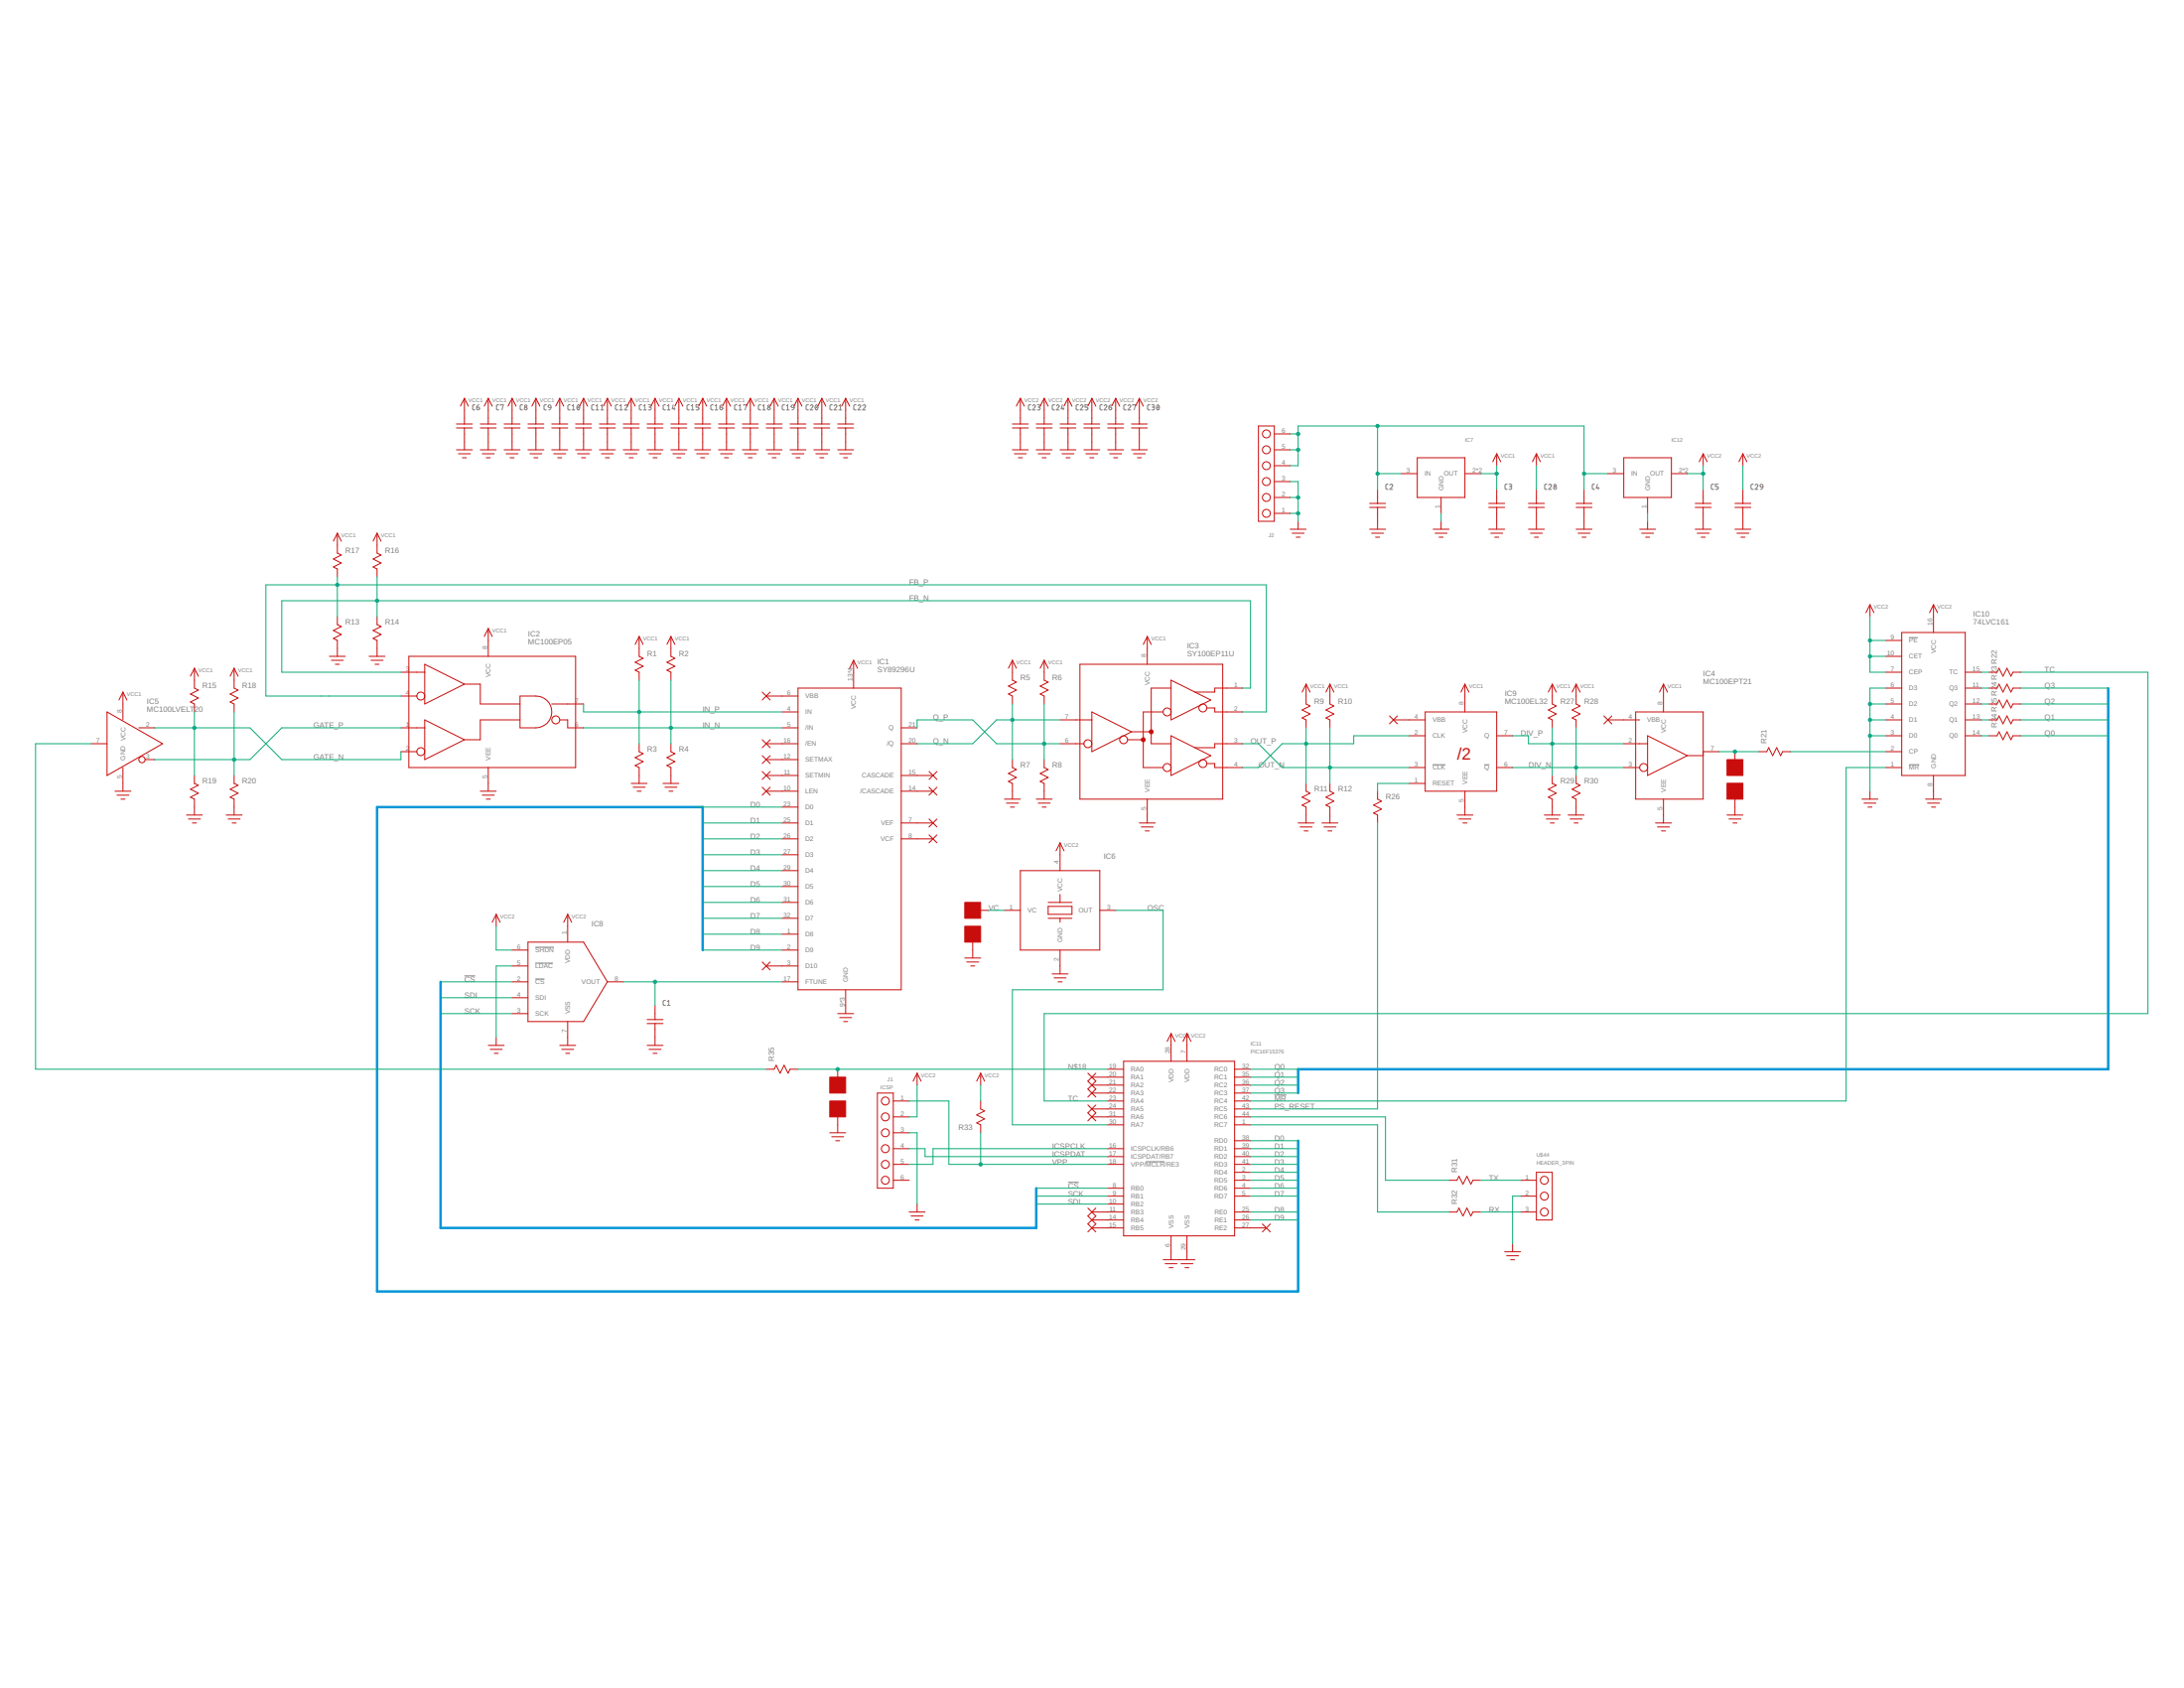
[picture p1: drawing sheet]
<svg xmlns="http://www.w3.org/2000/svg" width="279mm" height="216mm" viewBox="0 0 279 216" stroke-linecap="round" stroke-linejoin="round" font-family="sans-serif">
<g fill="none" stroke="#808080" stroke-width=".13">
<path d="M60.7 51.8l-.2 .1v.5h.2M61 52.1h.3a.19 .19 0 0 1 0 .3 .19 .19 0 0 1-.3-.1zM61.3 51.8l-.2 .1-.1 .2M63.8 51.8l-.3 .1v.5h.3M64 51.9v-.1h.4l-.2 .6M66.8 51.8h-.2l-.1 .1 .1 .5h.2M69.9 51.8h-.2l-.1 .1v.5h.3M70.2 51.8h.2l.1 .3h-.4zM70.5 52.1l-.1 .2-.2 .1M72.9 51.8h-.2l-.1 .1 .1 .5h.2M73.2 52.4h.3M73.2 51.9l.2-.1v.6"/>
<path d="M73.9 51.8a.3 .3 0 0 1 .3 .3 .3 .3 0 0 1-.3 .3l-.1-.2zM74.1 51.9l-.3 .4M76 51.8h-.2l-.1 .1v.5h.3M76.2 52.4h.4M76.2 51.9l.2-.1v.6M76.9 52.4h.3M76.9 51.9l.1-.1v.6M79 51.8h-.2l-.1 .1 .1 .5h.2M79.3 52.4h.3M79.3 51.9l.2-.1v.6M79.9 51.9a.18 .18 0 0 1 .3-.1 .18 .18 0 0 1 0 .3l-.3 .3h.4M82.1 51.8h-.2l-.1 .1v.5h.3"/>
<path d="M82.3 52.4h.4M82.3 51.9l.2-.1v.6M83 51.8l.3 .1-.1 .1-.2 .1M83.1 52.1l.2 .1v.1l-.3 .1M85.1 51.8h-.2l-.1 .1 .1 .5h.2M85.4 51.9l.2-.1v.6M85.4 52.4h.3M86.1 51.8l-.1 .5h.4M86.3 52.1v.3M88.2 51.8h-.2l-.1 .1v.5h.3M88.4 52.4h.4M88.4 51.9l.2-.1v.6"/>
<path d="M89.4 51.8h-.4v.3h.3l.1 .1-.1 .2h-.3M91.2 51.8h-.2l-.1 .1 .1 .5h.2M91.5 52.4h.3M91.5 51.9l.2-.1v.6M92.1 52.1h.2a.18 .18 0 0 1 .1 .3 .18 .18 0 0 1-.3-.1zM92.4 51.8l-.3 .1v.2M94.3 51.8h-.2l-.1 .1v.5h.3M94.5 52.4h.4M94.5 51.9l.2-.1v.6M95.1 51.9v-.1h.4l-.2 .6M97.3 51.8h-.2l-.1 .1v.5h.3M97.6 52.4h.3"/>
<path d="M97.6 51.9l.1-.1v.6M100.4 51.8h-.2l-.1 .1v.5h.3M100.6 52.4h.4M100.6 51.9l.2-.1v.6M101.3 51.8h.2l.1 .3h-.4zM101.6 52.1l-.1 .2-.2 .1M103.4 51.8h-.2l-.1 .1v.5h.3M103.7 51.9a.18 .18 0 0 1 .2-.1 .18 .18 0 0 1 0 .3l-.2 .3h.3M104.4 51.8a.3 .3 0 0 1 .2 .3 .3 .3 0 0 1-.2 .3l-.1-.3zM104.6 51.9l-.3 .4M106.5 51.8h-.2l-.1 .1v.5h.3M106.7 51.9a.18 .18 0 0 1 .3-.1 .18 .18 0 0 1 0 .3l-.3 .3h.4"/>
<path d="M107.3 52.4h.4M107.3 51.9l.2-.1v.6M109.5 51.8h-.2l-.1 .1v.5h.3M109.7 51.9a.18 .18 0 0 1 .3-.1 .18 .18 0 0 1 0 .3l-.3 .3h.4M110.4 51.9l.1-.1h.2v.2l-.3 .4h.3M131.9 51.8h-.3v.1v.5h.3M132.1 51.9a.18 .18 0 0 1 .3-.1 .18 .18 0 0 1 0 .3l-.3 .3h.4M132.7 51.8l.4 .1-.1 .1-.2 .1M132.9 52.1l.2 .1v.1l-.4 .1M134.9 51.8h-.2l-.1 .1v.5h.3M135.1 51.9a.18 .18 0 0 1 .3-.1 .18 .18 0 0 1 0 .3l-.3 .3h.4M135.9 51.8l-.1 .5h.3"/>
<path d="M136 52.1v.3M138 51.8h-.3v.1v.5h.3M138.2 51.9a.18 .18 0 0 1 .3-.1 .18 .18 0 0 1 0 .3l-.3 .3h.4M139.2 51.8h-.4v.3h.3l.1 .1-.1 .2h-.3M141 51.8h-.2l-.1 .1v.5h.3M141.2 51.9a.18 .18 0 0 1 .3-.1 .18 .18 0 0 1 0 .3l-.3 .3h.4M141.9 52.1h.3a.19 .19 0 0 1-.1 .3 .19 .19 0 0 1-.2-.1zM142.2 51.8h-.2l-.1 .3M144.1 51.8h-.3v.1v.5h.3M144.3 51.9a.18 .18 0 0 1 .2-.1 .18 .18 0 0 1 .1 .3l-.3 .3h.4M144.9 51.9v-.1h.4l-.2 .6M147.1 51.8h-.2l-.1 .1v.5h.3"/>
<path d="M147.3 51.8l.4 .1-.1 .1-.2 .1M147.5 52.1l.2 .1v.1l-.4 .1M148.1 51.8a.3 .3 0 0 1 .2 .3 .3 .3 0 0 1-.2 .3l-.1-.3zM148.3 51.9l-.3 .4M177.6 61.9l-.2 .1-.1 .1v.4l.3 .1M177.8 62.1a.19 .19 0 0 1 .3-.2 .19 .19 0 0 1 0 .3l-.3 .4h.4M192.8 61.9l-.2 .1-.1 .1 .1 .4 .2 .1M193 61.9l.4 .1v.2h-.3M193.2 62.2l.2 .1v.2l-.4 .1M197.9 61.9l-.3 .1v.5l.3 .1M198.1 62.1a.18 .18 0 0 1 .3-.2 .18 .18 0 0 1 0 .3l-.3 .4h.4M204 61.9l-.3 .1v.5l.3 .1"/>
<path d="M204.4 61.9l-.2 .5h.4M204.5 62.3v.3M219.2 61.9l-.2 .1-.1 .1v.4l.3 .1M219.8 61.9h-.3v.3l.3 .1v.1v.2h-.3M224.3 61.9l-.2 .1-.1 .1v.4l.3 .1M224.5 62.1a.18 .18 0 0 1 .3-.2 .18 .18 0 0 1 .1 .3l-.4 .4h.4M225.2 62.1v.2h.3M225.2 62.1l.1-.1h.1l.1 .3M225.2 62.1h.1M225.5 62.3l-.1 .2-.2 .1M183.3 97.8h1.6M189.9 97.8h.6"/>
<path d="M244.2 97.8h1.3M244.2 81.6h1.1M59.4 124.8h1.4M68.5 121.2h2.4M68.5 123.2h2.2M68.5 125.2h1.2M85.1 128h-.2l-.1 .1 .1 .4 .2 .1M85.4 128.6h.3M85.4 128.1l.2-.1v.6M136.6 151.2h1.4M146.6 148.6h2.4M163 140.1h1.6"/>
<circle cx="67.3" cy="52.2" r=".18"/>
<circle cx="67.3" cy="51.9" r=".15"/>
<circle cx="98.4" cy="52.2" r=".18"/>
<circle cx="98.4" cy="51.9" r=".14"/>
<circle cx="198.9" cy="62.1" r=".15"/>
<circle cx="198.9" cy="62.4" r=".18"/>
</g>
<g fill="none" stroke="#c90d0c" stroke-width=".13">
<path d="M58.4 54.2h2M58.4 54.7h2M58.4 57.5h2M58.7 58h1.5M59.2 58.5h.5M59.4 50.9v3.3M59.4 54.7v2.8M59.4 50.9l-.5 1M59.4 50.9l.5 1M61.4 54.2h2.1M61.4 54.7h2.1M61.4 57.5h2.1"/>
<path d="M61.7 58h1.5M62.2 58.5h.5M62.5 50.9v3.3M62.5 54.7v2.8M62.5 50.9l-.5 1M62.5 50.9l.5 1M64.5 54.2h2M64.5 54.7h2M64.5 57.5h2M64.7 58h1.6M65.3 58.5h.5M65.5 50.9v3.3"/>
<path d="M65.5 54.7v2.8M65.5 50.9l-.5 1M65.5 50.9l.5 1M67.5 54.2h2.1M67.5 54.7h2.1M67.5 57.5h2.1M67.8 58h1.5M68.3 58.5h.5M68.6 50.9v3.3M68.6 54.7v2.8M68.6 50.9l-.5 1M68.6 50.9l.5 1"/>
<path d="M70.6 54.2h2M70.6 54.7h2M70.6 57.5h2M70.8 58h1.6M71.4 58.5h.5M71.6 50.9v3.3M71.6 54.7v2.8M71.6 50.9l-.5 1M71.6 50.9l.5 1M73.6 54.2h2.1M73.6 54.7h2.1M73.6 57.5h2.1"/>
<path d="M73.9 58h1.5M74.4 58.5h.5M74.7 50.9v3.3M74.7 54.7v2.8M74.7 50.9l-.6 1M74.7 50.9l.5 1M76.7 54.2h2M76.7 54.7h2M76.7 57.5h2M76.9 58h1.6M77.4 58.5h.6M77.7 50.9v3.3"/>
<path d="M77.7 54.7v2.8M77.7 50.9l-.5 1M77.7 50.9l.5 1M79.7 54.2h2.1M79.7 54.7h2.1M79.7 57.5h2.1M80 58h1.5M80.5 58.5h.5M80.8 50.9v3.3M80.8 54.7v2.8M80.8 50.9l-.6 1M80.8 50.9l.5 1"/>
<path d="M82.8 54.2h2M82.8 54.7h2M82.8 57.5h2M83 58h1.6M83.5 58.5h.6M83.8 50.9v3.3M83.8 54.7v2.8M83.8 50.9l-.5 1M83.8 50.9l.5 1M85.8 54.2h2.1M85.8 54.7h2.1M85.8 57.5h2.1"/>
<path d="M86.1 58h1.5M86.6 58.5h.5M86.8 50.9v3.3M86.8 54.7v2.8M86.8 50.9l-.5 1M86.8 50.9l.6 1M88.9 54.2h2M88.9 54.7h2M88.9 57.5h2M89.1 58h1.6M89.6 58.5h.5M89.9 50.9v3.3"/>
<path d="M89.9 54.7v2.8M89.9 50.9l-.5 1M89.9 50.9l.5 1M91.9 54.2h2.1M91.9 54.7h2.1M91.9 57.5h2.1M92.2 58h1.5M92.7 58.5h.5M92.9 50.9v3.3M92.9 54.7v2.8M92.9 50.9l-.5 1M92.9 50.9l.6 1"/>
<path d="M95 54.2h2M95 54.7h2M95 57.5h2M95.2 58h1.6M95.7 58.5h.5M96 50.9v3.3M96 54.7v2.8M96 50.9l-.5 1M96 50.9l.5 1M98 54.2h2.1M98 54.7h2.1M98 57.5h2.1"/>
<path d="M98.3 58h1.5M98.8 58.5h.5M99 50.9v3.3M99 54.7v2.8M99 50.9l-.5 1M99 50.9l.5 1M101.1 54.2h2M101.1 54.7h2M101.1 57.5h2M101.3 58h1.5M101.8 58.5h.5M102.1 50.9v3.3"/>
<path d="M102.1 54.7v2.8M102.1 50.9l-.5 1M102.1 50.9l.5 1M104.1 54.2h2.1M104.1 54.7h2.1M104.1 57.5h2.1M104.4 58h1.5M104.9 58.5h.5M105.1 50.9v3.3M105.1 54.7v2.8M105.1 50.9l-.5 1M105.1 50.9l.5 1"/>
<path d="M107.2 54.2h2M107.2 54.7h2M107.2 57.5h2M107.4 58h1.5M107.9 58.5h.5M108.2 50.9v3.3M108.2 54.7v2.8M108.2 50.9l-.5 1M108.2 50.9l.5 1M129.5 54.2h2.1M129.5 54.7h2.1M129.5 57.5h2.1"/>
<path d="M129.8 58h1.5M130.3 58.5h.5M130.5 50.9v3.3M130.5 54.7v2.8M130.5 50.9l-.5 1M130.5 50.9l.5 1M132.6 54.2h2M132.6 54.7h2M132.6 57.5h2M132.8 58h1.5M133.3 58.5h.5M133.6 50.9v3.3"/>
<path d="M133.6 54.7v2.8M133.6 50.9l-.5 1M133.6 50.9l.5 1M135.6 54.2h2M135.6 54.7h2M135.6 57.5h2M135.9 58h1.5M136.4 58.5h.5M136.6 50.9v3.3M136.6 54.7v2.8M136.6 50.9l-.5 1M136.6 50.9l.5 1"/>
<path d="M138.7 54.2h2M138.7 54.7h2M138.7 57.5h2M138.9 58h1.5M139.4 58.5h.5M139.7 50.9v3.3M139.7 54.7v2.8M139.7 50.9l-.5 1M139.7 50.9l.5 1M141.7 54.2h2M141.7 54.7h2M141.7 57.5h2"/>
<path d="M142 58h1.5M142.5 58.5h.5M142.7 50.9v3.3M142.7 54.7v2.8M142.7 50.9l-.5 1M142.7 50.9l.5 1M144.8 54.2h2M144.8 54.7h2M144.8 57.5h2M145 58h1.5M145.5 58.5h.5M145.8 50.9v3.3"/>
<path d="M145.8 54.7v2.8M145.8 50.9l-.5 1M145.8 50.9l.5 1M161 54.5h2v12.2h-2zM163 57.5h2.1M163 59.6h2.1M163 55.5h2.1M181.3 58.5h6.1v5.1h-6.1zM191.5 58v1.6M191.5 58l-.5 1.1M191.5 58l.5 1.1M196.6 58v1.6"/>
<path d="M196.6 58l-.6 1.1M196.6 58l.5 1.1M207.7 58.5h6.1v5.1h-6.1zM217.9 58v1.6M217.9 58l-.5 1.1M217.9 58l.5 1.1M223 58v1.6M223 58l-.5 1.1M223 58l.5 1.1M43.2 68.2v2.5l.5 .3-1 .5 1 .5-1 .5 .5 .3v1M43.2 78.9v1l.5 .2-1 .5 1 .6-1 .5 .5 .2v2M43.2 68.2l-.5 1"/>
<path d="M43.2 68.2l.5 1M48.2 78.9v1l.5 .2-1 .5 1 .6-1 .5 .5 .2v2M48.2 68.2v2.5l.5 .3-1 .5 1 .5-1 .5 .5 .3v1M48.2 68.2l-.5 1M48.2 68.2l.5 1M163 63.6h2.1M163 61.6h2.1M163 65.7h2.1M165.1 67.7h2M165.3 68.2h1.5M165.8 68.7h.5M166.1 66.7v1"/>
<path d="M175.2 64.4h2M175.2 64.9h2M175.2 67.7h2M175.5 68.2h1.5M176 68.7h.5M176.2 62.6v1.8M176.2 64.9v2.8M179.3 60.6h2M183.3 67.7h2.1M183.6 68.2h1.5M184.1 68.7h.5M184.4 63.6v2.1"/>
<path d="M184.4 66.7v1M187.4 60.6h2M190.5 64.4h2M190.5 64.9h2M190.5 67.7h2M190.7 68.2h1.5M191.2 68.7h.5M191.5 62.6v1.8M191.5 64.9v2.8M195.5 64.4h2.1M195.5 64.9h2.1M195.5 67.7h2.1"/>
<path d="M195.8 68.2h1.5M196.3 68.7h.5M196.6 62.6v1.8M196.6 64.9v2.8M201.6 64.4h2.1M201.6 64.9h2.1M201.6 67.7h2.1M201.9 68.2h1.5M202.4 68.7h.5M202.6 62.6v1.8M202.6 64.9v2.8M205.7 60.6h2"/>
<path d="M209.8 67.7h2M210 68.2h1.5M210.5 68.7h.5M210.8 63.6v2.1M210.8 66.7v1M213.8 60.6h2.1M216.9 64.4h2M216.9 64.9h2M216.9 67.7h2M217.1 68.2h1.6M217.6 68.7h.5M217.9 62.6v1.8"/>
<path d="M217.9 64.9v2.8M222 64.4h2M222 64.9h2M222 67.7h2M222.2 68.2h1.5M222.7 68.7h.5M223 62.6v1.8M223 64.9v2.8M239.2 77.3v1.6M239.2 77.3l-.5 1.1M239.2 77.3l.5 1.1M247.4 77.3v3.6"/>
<path d="M247.4 77.3l-.6 1.1M247.4 77.3l.5 1.1M11.7 95.1h2M13.7 91.1l7.1 4-7.1 4.1zM15.7 88.5v3.6M15.7 98.2v3M15.7 88.5l-.5 1M15.7 88.5l.5 1M17.8 93.1h2M18.6 97.2h1.2M24.9 85.5v2.5l.5 .3-1 .5 1 .5-1 .5 .5 .2v1.1M24.9 99.2v1l.5 .2-1 .5 1 .6-1 .5 .5 .2v2"/>
<path d="M24.9 85.5l-.5 1M24.9 85.5l.5 1M30 85.5v2.5l.5 .3-1.1 .5 1.1 .5-1.1 .5 .6 .2v1.1M30 99.2v1l.5 .2-1.1 .5 1.1 .6-1.1 .5 .6 .2v2M30 85.5l-.6 1M30 85.5l.5 1M42.1 83.9h2.1M42.4 84.5h1.5M42.9 85h.5M47.2 83.9h2.1M47.5 84.5h1.5M48 85h.5"/>
<path d="M51.3 93.1h3M51.3 89h2M51.3 96.1h2M51.3 86h3M52.3 83.9h21.3v14.3h-21.3zM54.3 85l5.1 2.5-5.1 2.5zM54.3 92.1l5.1 2.5-5.1 2.6zM59.4 87.5h2v2.5h5.1M62.5 80.4v3.5M62.5 98.2v3M62.5 80.4l-.5 1M62.5 80.4l.5 1"/>
<path d="M66.5 89h2.1a2.03 2.03 0 0 1 2 2.1 2.03 2.03 0 0 1-2 2h-2.1zM66.5 92.1h-5.1v2.5h-2M70.6 90h4.1M71.6 92.1h1v1h2.1M81.8 81.4v2.5l.5 .3-1 .5 1 .5-1 .5 .5 .3v1M81.8 95.1v1l.5 .3-1 .5 1 .5-1 .5 .5 .3v2M81.8 81.4l-.5 1M81.8 81.4l.5 1M85.8 81.4v2.5l.5 .3-1 .5 1 .5-1 .5 .5 .3v1M85.8 95.1v1l.5 .3-1 .5 1 .5-1 .5 .5 .3v2M85.8 81.4l-.5 1M85.8 81.4l.5 1"/>
<path d="M97.5 88.5l1 1M97.5 98.7l1 1M97.5 96.6l1 1.1M97.5 94.6l1 1M98 89h4.1M98 99.2h4.1M98 97.2h4.1M98 95.1h4.1M98.5 88.5l-1 1M98.5 98.7l-1 1M98.5 96.6l-1 1.1M98.5 94.6l-1 1"/>
<path d="M100.1 91.1h2M100.1 93.1h2M102.1 88h13.2v38.6h-13.2zM109.2 84.5v3.5M109.2 84.5l-.5 1M109.2 84.5l.5 1M115.3 93.1h2M115.3 99.2h4.1M115.3 95.1h2M118.9 98.7l1 1M119.9 98.7l-1 1M129.5 84.5v2.5l.5 .2-1 .6 1 .5-1 .5 .5 .2v1"/>
<path d="M129.5 97.2v1l.5 .2-1 .5 1 .5-1 .5 .5 .3v2M129.5 84.5l-.5 1M129.5 84.5l.5 1M133.6 84.5v2.5l.5 .2-1 .6 1 .5-1 .5 .5 .2v1M133.6 97.2v1l.5 .2-1 .5 1 .5-1 .5 .5 .3v2M133.6 84.5l-.5 1M133.6 84.5l.5 1M135.6 95.1h3.1M135.6 92.1h4.1M138.2 85h18.2v17.2h-18.2zM139.7 91.1l5.1 2.5-5.1 2.5zM144.3 94.6h2"/>
<path d="M144.8 93.6h2.5M146.8 81.4v3.6M146.8 81.4l-.5 1M146.8 81.4l.5 1M148.8 91.1h-2.5v7.1h2.5M149.8 88h-2.5v7.1h2.5M149.8 87l5.1 2.5-5.1 2.6zM149.8 94.1l5.1 2.5-5.1 2.6zM154.4 90.6h1v.5h3.6M154.4 97.7h1v.5h3.6M159 95.1h-3.6v.5h-2.5M159 88h-3.6v.5h-2.5"/>
<path d="M167.1 87.5v2.5l.5 .3-1 .5 1 .5-1 .5 .5 .3v1M167.1 87.5l-.5 1M167.1 87.5l.5 1M170.1 87.5v2.5l.5 .3-1 .5 1 .5-1 .5 .5 .3v1M170.1 87.5l-.5 1M170.1 87.5l.5 1M177.8 91.6l1 1M178.3 92.1h4M178.8 91.6l-1 1M180.3 98.2h2M180.3 94.1h2M182.3 91.1h9.2v10.1h-9.2z"/>
<path d="M187.4 87.5v3.6M187.4 87.5l-.5 1M187.4 87.5l.5 1M191.5 98.2h2M191.5 94.1h2M198.6 87.5v2.5l.5 .3-1 .5 1 .5-1 .5 .5 .3v1M198.6 99.2v1l.5 .2-1 .5 1 .6-1 .5 .5 .2v2M198.6 87.5l-.5 1M198.6 87.5l.5 1M201.6 87.5v2.5l.5 .3-1 .5 1 .5-1 .5 .5 .3v1M201.6 99.2v1l.5 .2-1 .5 1 .6-1 .5 .5 .2v2M201.6 87.5l-.5 1"/>
<path d="M201.6 87.5l.5 1M205.2 91.6l1 1M205.7 92.1h4.1M206.2 91.6l-1 1M207.7 95.1h3.1M207.7 98.2h2.1M209.3 91.1h8.6v11.1h-8.6zM210.8 94.1l5.1 2.5-5.1 2.6zM212.8 87.5v3.6M212.8 87.5l-.5 1M212.8 87.5l.5 1M215.9 96.6h2"/>
<path d="M217.9 96.1h2M222 96.1v2.1M225 96.1h1l.3-.5 .5 1 .5-1 .5 1 .2-.5h1.1M241.3 88h2M241.3 96.1h2M241.3 86h2M241.3 90h2M241.3 92.1h2M241.3 98.2h2M241.3 83.9h2M241.3 94.1h2M241.3 81.9h2"/>
<path d="M243.3 80.9h8.1v18.3h-8.1zM247.4 99.2v3M251.4 88h2M251.4 86h2M251.4 90h2M251.4 92.1h2M251.4 94.1h2M254.5 88h1l.2-.5 .5 1 .6-1 .5 1 .2-.5h1M254.5 86h1l.2-.5 .5 1 .6-1 .5 1 .2-.5h1M254.5 90h1l.2-.5 .5 1.1 .6-1.1 .5 1.1 .2-.6h1M254.5 92.1h1l.2-.5 .5 1 .6-1 .5 1 .2-.5h1M254.5 94.1h1l.2-.5 .5 1 .6-1 .5 1 .2-.5h1"/>
<path d="M14.7 101.2h2M15 101.7h1.5M15.5 102.2h.5M23.9 104.2h2M24.1 104.8h1.5M24.6 105.3h.5M28.9 104.2h2.1M29.2 104.8h1.5M29.7 105.3h.5M61.4 101.2h2.1M61.7 101.7h1.5M62.2 102.2h.5"/>
<path d="M63.5 116.9v1.6M63.5 116.9l-.5 1.1M63.5 116.9l.5 1.1M72.6 116.9v3.6M72.6 116.9l-.5 1.1M72.6 116.9l.5 1.1M80.8 100.2h2M81 100.7h1.5M81.5 101.2h.5M84.8 100.2h2M85.1 100.7h1.5M85.6 101.2h.5"/>
<path d="M97.5 100.7l1 1M98 101.2h4.1M98.5 100.7l-1 1M100.1 103.2h2M100.1 105.3h2M100.1 107.3h2M100.1 109.3h2M100.1 111.4h2M100.1 113.4h2M100.1 115.4h2M100.1 117.5h2M100.1 119.5h2"/>
<path d="M115.3 105.3h4.1M115.3 107.3h4.1M115.3 101.2h4.1M118.9 104.8l1 1M118.9 106.8l1 1M118.9 100.7l1 1M119.9 104.8l-1 1M119.9 106.8l-1 1M119.9 100.7l-1 1M124.4 116.4h2.1M124.4 119.5v3M128.5 102.2h2"/>
<path d="M128.5 116.4h2M128.8 102.7h1.5M129.3 103.2h.5M130.5 111.4h10.2v10.1h-10.2zM132.6 102.2h2M132.8 102.7h1.5M133.3 103.2h.5M134.1 115.4h3M134.1 117.5h3M134.1 115.9h3v1h-3zM135.6 107.8v3.6M135.6 114.4v1"/>
<path d="M135.6 117.5v.5M135.6 107.8l-.5 1M135.6 107.8l.5 1M140.7 116.4h2M145.8 105.3h2M146 105.8h1.5M146.5 106.3h.5M146.8 102.2v3.1M166.1 105.3h2M166.3 105.8h1.6M166.8 106.3h.5M167.1 100.2v1l.5 .3-1 .5 1 .5-1 .5 .5 .2v2.1"/>
<path d="M169.1 105.3h2.1M169.4 105.8h1.5M169.9 106.3h.5M170.1 100.2v1l.5 .3-1 .5 1 .5-1 .5 .5 .2v2.1M176.2 101.2v1l.5 .3-1 .5 1 .5-1 .5 .5 .2v1.1M180.3 100.2h2M186.4 104.2h2M186.6 104.8h1.6M187.2 105.3h.5M187.4 101.2v3M197.6 104.2h2M197.8 104.8h1.5"/>
<path d="M198.3 105.3h.5M200.6 104.2h2M200.9 104.8h1.5M201.4 105.3h.5M211.8 105.3h2M212 105.8h1.6M212.6 106.3h.5M212.8 102.2v3.1M220.9 104.2h2.1M221.2 104.8h1.5M221.7 105.3h.5M222 101.2v3"/>
<path d="M238.2 102.2h2M238.5 102.7h1.5M239 103.2h.5M239.2 101.2v1M246.3 102.2h2.1M246.6 102.7h1.5M247.1 103.2h.5M62.5 133.7h2M62.7 134.2h1.5M63.2 134.7h.5M63.5 132.7v1M65.5 121.5h2"/>
<path d="M65.5 123.5h2M65.5 125.6h2M65.5 129.6h2M65.5 127.6h2M67.5 120.5h7.2l3 5.1-3 5.1h-7.2zM71.6 133.7h2M71.9 134.2h1.5M72.4 134.7h.5M72.6 130.7v3M77.7 125.6h2M82.8 133.7h2M82.8 130.4h2"/>
<path d="M82.8 130.9h2M83 134.2h1.6M83.5 134.7h.6M83.8 128.6v1.8M83.8 130.9v2.8M97.5 123l1 1.1M98 123.5h4.1M98 136.8h1l.3-.6 .5 1.1 .5-1.1 .5 1.1 .3-.5h1M98.5 123l-1 1.1M100.1 121.5h2M100.1 125.6h2M107.2 129.6h2"/>
<path d="M107.2 136.8v2M107.4 130.2h1.5M107.9 130.7h.5M108.2 126.6v3M112.2 139.8h2.1v12.2h-2.1zM117.3 137.3v1.5M117.3 137.3l-.5 1M117.3 137.3l.5 1M123.4 122.5h2.1M123.7 123h1.5M124.2 123.5h.5M125.5 137.3v1.5"/>
<path d="M125.5 137.3l-.6 1M125.5 137.3l.5 1M134.6 124.6h2M134.9 125.1h1.5M135.4 125.6h.5M135.6 121.5v3.1M139.2 137.3l1 1-1 1 1 1M139.7 137.8h4M139.7 138.8h4M139.7 139.8h4M140.2 137.3l-1 1 1 1-1 1M141.7 136.8h2"/>
<path d="M143.7 135.7h14.2v22.4h-14.2zM149.8 132.2v3.5M149.8 132.2l-.5 1M149.8 132.2l.5 1M151.8 132.2v3.5M151.8 132.2l-.5 1M151.8 132.2l.6 1M157.9 136.8h2.1M157.9 137.8h2.1M157.9 138.8h2.1M157.9 139.8h2.1M106.2 144.9h2"/>
<path d="M106.4 145.4h1.5M106.9 145.9h.5M107.2 141.8v3.1M114.3 140.8h2M114.3 142.9h2M114.3 146.9h2M114.3 148.9h2M114.3 151h2M114.3 144.9h2M116.3 155h2M116.6 155.5h1.5M117.1 156h.5"/>
<path d="M117.3 154v1M125.5 140.8v1l.5 .3-1.1 .5 1.1 .5-1.1 .5 .6 .3v1M139.2 141.3l1 1-1 1.1M139.2 154.5l1 1-1 1 1 1.1M139.7 141.8h4M139.7 142.9h4M139.7 155h4M139.7 156h4M139.7 157.1h4M140.2 141.3l-1 1 1 1.1M140.2 154.5l-1 1 1 1-1 1.1M141.7 140.8h2"/>
<path d="M141.7 143.9h2M141.7 152h2M141.7 153h2M141.7 154h2M141.7 146.9h2M141.7 147.9h2M141.7 148.9h2M149.8 158.1v3M151.8 158.1v3M157.9 140.8h2.1M157.9 141.8h2.1M157.9 142.9h2.1"/>
<path d="M157.9 143.9h2.1M157.9 152h2.1M157.9 153h2.1M157.9 155h2.1M157.9 156h2.1M157.9 157.1h4.1M157.9 146.9h2.1M157.9 147.9h2.1M157.9 145.9h2.1M157.9 148.9h2.1M157.9 149.9h2.1M157.9 151h2.1"/>
<path d="M161.5 156.5l1 1.1M162.5 156.5l-1 1.1M185.4 155h1l.2-.5 .6 1 .5-1 .5 1 .2-.5h1M185.4 151h1l.2-.5 .6 1 .5-1 .5 1 .2-.5h1M193.5 159.1v1M194.5 153h2.1M194.5 155h2.1M194.5 151h2.1M196.6 149.9h2v6.1h-2zM148.8 161.1h4.1M149.1 161.6h1.5M149.6 162.1h.5"/>
<path d="M151.1 161.6h1.5M151.6 162.1h.5M192.5 160.1h2M192.7 160.6h1.6M193.3 161.1h.5"/>
<circle cx="162" cy="59.6" r=".51"/>
<circle cx="162" cy="57.5" r=".51"/>
<circle cx="162" cy="55.5" r=".51"/>
<circle cx="162" cy="65.7" r=".51"/>
<circle cx="162" cy="63.6" r=".51"/>
<circle cx="162" cy="61.6" r=".51"/>
<circle cx="18.2" cy="97.2" r=".4"/>
<circle cx="53.8" cy="96.1" r=".51"/>
<circle cx="53.8" cy="89" r=".51"/>
<circle cx="71.1" cy="92.1" r=".51"/>
<circle cx="139.2" cy="95.1" r=".51"/>
<circle cx="143.7" cy="94.6" r=".51"/>
<circle cx="149.3" cy="91.1" r=".51"/>
<circle cx="149.3" cy="98.2" r=".51"/>
<circle cx="153.9" cy="97.7" r=".51"/>
<circle cx="153.9" cy="90.6" r=".51"/>
<circle cx="210.3" cy="98.2" r=".51"/>
<circle cx="113.3" cy="144.9" r=".51"/>
<circle cx="113.3" cy="142.9" r=".51"/>
<circle cx="113.3" cy="148.9" r=".51"/>
<circle cx="113.3" cy="146.9" r=".51"/>
<circle cx="113.3" cy="140.8" r=".51"/>
<circle cx="113.3" cy="151" r=".51"/>
<circle cx="197.6" cy="151" r=".51"/>
<circle cx="197.6" cy="153" r=".51"/>
<circle cx="197.6" cy="155" r=".51"/>
</g>
<g fill="#c90d0c" stroke="#c90d0c" stroke-width=".13">
<circle cx="147.3" cy="93.6" r=".25"/>
<circle cx="146.3" cy="94.6" r=".25"/>
</g>
<g fill="#c90d0c" stroke="#c90d0c" stroke-width=".13">
<path d="M123.4 115.4h2.1v2.1h-2.1z"/>
<path d="M106.2 137.8h2v2h-2z"/>
<path d="M106.2 140.8h2v2.1h-2z"/>
<path d="M220.9 97.2h2.1v2h-2.1z"/>
<path d="M220.9 100.2h2.1v2h-2.1z"/>
<path d="M123.4 118.5h2.1v2h-2.1z"/>
</g>
<path d="M269.7 88v48.8h-103.6v3M56.4 125.6v31.5h76.2v-5.1M89.9 121.5v-18.3h-41.7v62h117.9v-19.3" fill="none" stroke="#0696d7" stroke-width=".32"/>
<g fill="none" stroke="#0dab76" stroke-width=".13">
<path d="M165.1 59.6h1v-5.1h36.5v8.1M165.1 55.5h1M165.1 57.5h1M176.2 54.5v8.1M191.5 59.6v3M196.6 59.6v3M217.9 59.6v3M223 59.6v3M43.2 73.8v5.1M48.2 73.8v5.1M165.1 61.6h1v5.1M165.1 63.6h1"/>
<path d="M165.1 65.7h1M176.2 60.6h3.1M184.4 65.7v1M189.4 60.6h2.1M202.6 60.6h3.1M210.8 65.7v1M215.9 60.6h2M239.2 78.9v7.1h2.1M11.7 95.1h-7.1v41.7h93.4M19.8 93.1h12.2l4 4.1h15.3v-1.1M24.9 91.1v8.1M30 91.1v8.1"/>
<path d="M51.3 86h-15.3v-9.2h124v11.2h-1M51.3 93.1h-15.3l-4 4.1h-12.2M51.3 89h-17.3v-14.2h128v16.3h-3M74.7 93.1h25.4M74.7 90v1.1h25.4M81.8 87v8.1M85.8 87v8.1M117.3 93.1v-1h7.1l3.1 3h8.1M129.5 90v7.2M133.6 90v7.2M135.6 92.1h-8.1l-3.1 3h-7.1M159 95.1h2l3 3.1h16.3"/>
<path d="M167.1 93.1v7.1M170.1 93.1v7.1M180.3 94.1h-7.1v1h-9.2l-3 3.1h-2M193.5 94.1h2v1h12.2M193.5 98.2h14.2M198.6 93.1v6.1M201.6 93.1v6.1M219.9 96.1h5.1M229.1 96.1h12.2M239.2 90h2.1M239.2 92.1h2.1M239.2 94.1h2.1"/>
<path d="M239.2 83.9h2.1M239.2 81.9h2.1M241.3 88h-2.1v13.2M241.3 98.2h-5.1v42.6h-76.2M253.4 88h1.1M253.4 90h1.1M253.4 92.1h1.1M253.4 94.1h1.1M253.4 86h1.1M258.5 88h11.2M258.5 90h11.2M258.5 92.1h11.2"/>
<path d="M258.5 94.1h11.2M258.5 86h16.3v43.6h-141.2v11.2h8.1M63.5 118.5v3h2M88.9 103.2h11.2M89.9 105.3h10.2M89.9 107.3h10.2M89.9 109.3h10.2M89.9 111.4h10.2M89.9 113.4h10.2M89.9 115.4h10.2M89.9 117.5h10.2M89.9 119.5h10.2"/>
<path d="M126.5 116.4h2M142.7 116.4h6.1v10.2h-19.3v17.3h12.2M176.2 105.3v36.5h-16.2M180.3 100.2h-4.1v1M56.4 125.6h9.1M56.4 127.6h9.1M56.4 129.6h9.1M65.5 123.5h-2v9.2M79.7 125.6h20.4M83.8 125.6v3M89.9 121.5h10.2M102.1 136.8h39.6"/>
<path d="M117.3 138.8v4.1h-1M125.5 138.8v2M160 139.8h6.1M160 138.8h6.1M160 137.8h6.1M160 136.8h6.1M116.3 144.9h1v9.1M116.3 146.9h2v1h23.4M116.3 140.8h5.1v8.1h20.3M125.5 144.9v4M132.6 153h9.1M132.6 152h9.1"/>
<path d="M132.6 154h9.1M141.7 146.9h-22.3v2h-3.1M160 153h6.1M160 145.9h6.1M160 146.9h6.1M160 147.9h6.1M160 148.9h6.1M160 149.9h6.1M160 151h6.1M160 142.9h17.2v8.1h8.2M160 152h6.1M160 155h6.1"/>
<path d="M160 143.9h16.2v11.1h9.2M160 156h6.1M189.4 151h5.1M189.4 155h5.1M194.5 153h-1v6.1"/>
</g>
<g fill="#0dab76" stroke="#0dab76" stroke-width=".13">
<circle cx="239.2" cy="90" r=".21"/>
<circle cx="239.2" cy="92.1" r=".21"/>
<circle cx="239.2" cy="94.1" r=".21"/>
<circle cx="166.1" cy="63.6" r=".21"/>
<circle cx="166.1" cy="65.7" r=".21"/>
<circle cx="167.1" cy="95.1" r=".21"/>
<circle cx="170.1" cy="98.2" r=".21"/>
<circle cx="133.6" cy="95.1" r=".21"/>
<circle cx="129.5" cy="92.1" r=".21"/>
<circle cx="85.8" cy="93.1" r=".21"/>
<circle cx="81.8" cy="91.1" r=".21"/>
<circle cx="48.2" cy="76.8" r=".21"/>
<circle cx="24.9" cy="93.1" r=".21"/>
<circle cx="83.8" cy="125.6" r=".21"/>
<circle cx="30" cy="97.2" r=".21"/>
<circle cx="201.6" cy="98.2" r=".21"/>
<circle cx="198.6" cy="95.1" r=".21"/>
<circle cx="222" cy="96.1" r=".21"/>
<circle cx="125.5" cy="148.9" r=".21"/>
<circle cx="43.2" cy="74.8" r=".21"/>
<circle cx="107.2" cy="136.8" r=".21"/>
<circle cx="202.6" cy="60.6" r=".21"/>
<circle cx="176.2" cy="60.6" r=".21"/>
<circle cx="176.2" cy="54.5" r=".21"/>
<circle cx="166.1" cy="55.5" r=".21"/>
<circle cx="166.1" cy="57.5" r=".21"/>
<circle cx="191.5" cy="60.6" r=".21"/>
<circle cx="217.9" cy="60.6" r=".21"/>
<circle cx="239.2" cy="83.9" r=".21"/>
<circle cx="239.2" cy="81.9" r=".21"/>
</g>
<text font-size="2.1" fill="#c90d0c" x="186.4" y="97.1">/2</text>
<g font-size="1" fill="#808080">
<text x="44.2" y="70.7">R17</text>
<text x="49.3" y="70.7">R16</text>
<text x="116.3" y="76.8">FB_N</text>
<text x="116.3" y="74.8">FB_P</text>
<text x="44.2" y="79.9">R13</text>
<text x="49.3" y="79.9">R14</text>
<text x="67.5" y="81.4">IC2</text>
<text x="67.5" y="82.4">MC100EP05</text>
<text x="82.8" y="83.9">R1</text>
<text x="86.8" y="83.9">R2</text>
<text x="151.9" y="82.9">IC3</text>
<text x="151.9" y="83.9">SY100EP11U</text>
<text x="252.4" y="79.9">74LVC161</text>
<text x="252.4" y="78.9">IC10</text>
<text x="25.9" y="88">R15</text>
<text x="31" y="88">R18</text>
<text x="112.2" y="86">SY89296U</text>
<text x="112.2" y="85">IC1</text>
<text x="130.5" y="87">R5</text>
<text x="134.6" y="87">R6</text>
<text x="192.5" y="89">IC9</text>
<text x="217.9" y="86.5">IC4</text>
<text x="217.9" y="87.5">MC100EPT21</text>
<text x="261.6" y="88">Q3</text>
<text x="261.6" y="86">TC</text>
<text x="18.8" y="91.1">MC100LVELT20</text>
<text x="18.8" y="90">IC5</text>
<text x="40.1" y="93.1">GATE_P</text>
<text x="89.9" y="93.1">IN_N</text>
<text x="89.9" y="91.1">IN_P</text>
<text x="119.4" y="92.1">Q_P</text>
<text x="119.4" y="95.1">Q_N</text>
<text x="160" y="95.1">OUT_P</text>
<text x="168.1" y="90">R9</text>
<text x="171.2" y="90">R10</text>
<text x="192.5" y="90">MC100EL32</text>
<text x="194.5" y="94.1">DIV_P</text>
<text x="199.6" y="90">R27</text>
<text x="202.7" y="90">R28</text>
<text x="226" y="95.1" transform="rotate(-90 226 95.1)">R21</text>
<text x="255.5" y="93.1" transform="rotate(-90 255.5 93.1)">R34 R25 R24 R23 R22</text>
<text x="261.6" y="90">Q2</text>
<text x="261.6" y="92.1">Q1</text>
<text x="261.6" y="94.1">Q0</text>
<text x="25.9" y="100.2">R19</text>
<text x="31" y="100.2">R20</text>
<text x="40.1" y="97.1">GATE_N</text>
<text x="82.8" y="96.1">R3</text>
<text x="86.8" y="96.1">R4</text>
<text x="130.5" y="98.2">R7</text>
<text x="134.6" y="98.2">R8</text>
<text x="161" y="98.2">OUT_N</text>
<text x="168.1" y="101.2">R11</text>
<text x="171.2" y="101.2">R12</text>
<text x="195.5" y="98.2">DIV_N</text>
<text x="199.6" y="100.2">R29</text>
<text x="202.7" y="100.2">R30</text>
<text x="96" y="103.2">D0</text>
<text x="96" y="105.3">D1</text>
<text x="96" y="107.3">D2</text>
<text x="177.3" y="102.2">R26</text>
<text x="96" y="109.3">D3</text>
<text x="96" y="111.4">D4</text>
<text x="96" y="113.4">D5</text>
<text x="141.2" y="109.8">IC6</text>
<text x="75.7" y="118.5">IC8</text>
<text x="96" y="115.4">D6</text>
<text x="96" y="117.5">D7</text>
<text x="96" y="119.5">D8</text>
<text x="126.5" y="116.4">VC</text>
<text x="146.8" y="116.4">OSC</text>
<text x="59.4" y="125.6">CS</text>
<text x="96" y="121.5">D9</text>
<text x="59.4" y="127.6">SDI</text>
<text x="59.4" y="129.6">SCK</text>
<text x="99" y="135.7" transform="rotate(-90 99 135.7)">R35</text>
<text x="136.6" y="136.8">N$18</text>
<text x="163" y="137.8">Q1</text>
<text x="163" y="136.8">Q0</text>
<text x="136.6" y="140.8">TC</text>
<text x="163" y="140.8">MR</text>
<text x="163" y="139.8">Q3</text>
<text x="163" y="138.8">Q2</text>
<text x="163" y="141.8">PS_RESET</text>
<text x="122.6" y="144.6">R33</text>
<text x="134.6" y="148.9">VPP</text>
<text x="134.6" y="146.9">ICSPCLK</text>
<text x="134.6" y="147.9">ICSPDAT</text>
<text x="163" y="145.9">D0</text>
<text x="163" y="146.9">D1</text>
<text x="163" y="147.9">D2</text>
<text x="163" y="148.9">D3</text>
<text x="163" y="150">D4</text>
<text x="186.4" y="150" transform="rotate(-90 186.4 150)">R31</text>
<text x="136.6" y="152">CS</text>
<text x="136.6" y="154">SDI</text>
<text x="136.6" y="153">SCK</text>
<text x="163" y="151">D5</text>
<text x="163" y="152">D6</text>
<text x="163" y="153">D7</text>
<text x="163" y="155">D8</text>
<text x="186.4" y="154" transform="rotate(-90 186.4 154)">R32</text>
<text x="190.5" y="151">TX</text>
<text x="190.5" y="155">RX</text>
<text x="163" y="156">D9</text>
</g>
<g font-size=".8" fill="#808080">
<text x="164" y="59.4">4</text>
<text x="164" y="57.4">5</text>
<text x="164" y="55.4">6</text>
<text x="164" y="61.5">3</text>
<text x="164" y="63.5">2</text>
<text x="164" y="65.5">1</text>
<text x="179.9" y="60.4">3</text>
<text x="182.3" y="60.9">IN</text>
<text x="184.2" y="65" transform="rotate(-90 184.2 65)">1</text>
<text x="184.7" y="62.7" transform="rotate(-90 184.7 62.7)">GND</text>
<text x="184.7" y="60.9">OUT</text>
<text x="188.3" y="60.4">2*2</text>
<text x="206.3" y="60.4">3</text>
<text x="208.7" y="60.9">IN</text>
<text x="210.6" y="65" transform="rotate(-90 210.6 65)">1</text>
<text x="211.1" y="62.7" transform="rotate(-90 211.1 62.7)">GND</text>
<text x="211.1" y="60.9">OUT</text>
<text x="214.8" y="60.4">2*2</text>
<text x="62.3" y="83" transform="rotate(-90 62.3 83)">8</text>
<text x="241.4" y="83.8">10</text>
<text x="241.9" y="81.8">9</text>
<text x="244.2" y="82.2">PE</text>
<text x="247.2" y="80" transform="rotate(-90 247.2 80)">16</text>
<text x="247.7" y="83.6" transform="rotate(-90 247.7 83.6)">VCC</text>
<text x="51.9" y="85.8">3</text>
<text x="51.9" y="88.9">4</text>
<text x="62.8" y="86.7" transform="rotate(-90 62.8 86.7)">VCC</text>
<text x="73.6" y="89.9">7</text>
<text x="100.7" y="88.9">6</text>
<text x="103" y="89.3">VBB</text>
<text x="109.1" y="87.1" transform="rotate(-90 109.1 87.1)">13*4</text>
<text x="146.6" y="84" transform="rotate(-90 146.6 84)">8</text>
<text x="147.1" y="87.7" transform="rotate(-90 147.1 87.7)">VCC</text>
<text x="157.9" y="87.9">1</text>
<text x="241.9" y="89.9">5</text>
<text x="241.9" y="87.9">6</text>
<text x="241.9" y="85.8">7</text>
<text x="244.2" y="88.3">D3</text>
<text x="244.2" y="86.3">CEP</text>
<text x="244.2" y="84.2">CET</text>
<text x="249.4" y="88.3">Q3</text>
<text x="249.4" y="86.3">TC</text>
<text x="252.3" y="87.9">11</text>
<text x="252.3" y="89.9">12</text>
<text x="252.3" y="85.8">15</text>
<text x="12.3" y="95">7</text>
<text x="15.6" y="91.1" transform="rotate(-90 15.6 91.1)">8</text>
<text x="18.7" y="92.9">2</text>
<text x="51.9" y="92.9">1</text>
<text x="51.9" y="96">2</text>
<text x="73.6" y="92.9">6</text>
<text x="100.2" y="95">16</text>
<text x="100.7" y="90.9">4</text>
<text x="100.7" y="92.9">5</text>
<text x="103" y="91.4">IN</text>
<text x="103" y="93.4">/IN</text>
<text x="103" y="95.4">/EN</text>
<text x="109.5" y="90.7" transform="rotate(-90 109.5 90.7)">VCC</text>
<text x="113.5" y="95.4">/Q</text>
<text x="113.7" y="93.4">Q</text>
<text x="116.2" y="92.9">21</text>
<text x="116.2" y="95">20</text>
<text x="136.2" y="95">6</text>
<text x="136.2" y="91.9">7</text>
<text x="157.9" y="90.9">2</text>
<text x="157.9" y="95">3</text>
<text x="180.9" y="94">2</text>
<text x="180.9" y="91.9">4</text>
<text x="183.3" y="94.4">CLK</text>
<text x="183.3" y="92.4">VBB</text>
<text x="187.3" y="90.1" transform="rotate(-90 187.3 90.1)">8</text>
<text x="187.7" y="93.8" transform="rotate(-90 187.7 93.8)">VCC</text>
<text x="189.9" y="94.4">Q</text>
<text x="192.4" y="94">7</text>
<text x="208.4" y="95">2</text>
<text x="208.4" y="91.9">4</text>
<text x="210.7" y="92.4">VBB</text>
<text x="212.7" y="90.1" transform="rotate(-90 212.7 90.1)">8</text>
<text x="213.1" y="93.8" transform="rotate(-90 213.1 93.8)">VCC</text>
<text x="218.8" y="96">7</text>
<text x="241.9" y="91.9">4</text>
<text x="241.9" y="94">3</text>
<text x="241.9" y="96">2</text>
<text x="244.2" y="90.3">D2</text>
<text x="244.2" y="92.4">D1</text>
<text x="244.2" y="94.4">D0</text>
<text x="249.4" y="90.3">Q2</text>
<text x="249.4" y="92.4">Q1</text>
<text x="249.4" y="94.4">Q0</text>
<text x="252.3" y="91.9">13</text>
<text x="252.3" y="94">14</text>
<text x="15.6" y="99.6" transform="rotate(-90 15.6 99.6)">5</text>
<text x="16" y="97.2" transform="rotate(-90 16 97.2)">GND VCC</text>
<text x="18.7" y="97">3</text>
<text x="62.3" y="99.6" transform="rotate(-90 62.3 99.6)">5</text>
<text x="62.8" y="97.2" transform="rotate(-90 62.8 97.2)">VEE</text>
<text x="100.2" y="101.1">10</text>
<text x="100.2" y="97">12</text>
<text x="100.3" y="99">11</text>
<text x="103" y="101.5">LEN</text>
<text x="103" y="99.5">SETMIN</text>
<text x="103" y="97.5">SETMAX</text>
<text x="110" y="101.5">/CASCADE</text>
<text x="110.3" y="99.5">CASCADE</text>
<text x="116.2" y="99">15</text>
<text x="116.2" y="101.1">14</text>
<text x="147.1" y="101.3" transform="rotate(-90 147.1 101.3)">VEE</text>
<text x="157.9" y="98">4</text>
<text x="180.9" y="100.1">1</text>
<text x="180.9" y="98">3</text>
<text x="183.3" y="100.5">RESET</text>
<text x="183.3" y="98.5">CLK</text>
<text x="187.7" y="100.3" transform="rotate(-90 187.7 100.3)">VEE</text>
<text x="189.9" y="98.5">Q</text>
<text x="192.4" y="98">6</text>
<text x="208.4" y="98">3</text>
<text x="213.1" y="101.3" transform="rotate(-90 213.1 101.3)">VEE</text>
<text x="241.9" y="98">1</text>
<text x="244.2" y="96.4">CP</text>
<text x="244.2" y="98.5">MR</text>
<text x="247.2" y="100.6" transform="rotate(-90 247.2 100.6)">8</text>
<text x="247.7" y="98.2" transform="rotate(-90 247.7 98.2)">GND</text>
<text x="100.2" y="103.1">23</text>
<text x="100.2" y="105.1">25</text>
<text x="100.2" y="107.2">26</text>
<text x="103" y="103.5">D0</text>
<text x="103" y="105.6">D1</text>
<text x="103" y="107.6">D2</text>
<text x="112.7" y="107.6">VCF</text>
<text x="112.7" y="105.6">VEF</text>
<text x="116.2" y="105.1">7</text>
<text x="116.2" y="107.2">8</text>
<text x="146.6" y="103.6" transform="rotate(-90 146.6 103.6)">5</text>
<text x="187.3" y="102.6" transform="rotate(-90 187.3 102.6)">5</text>
<text x="212.7" y="103.6" transform="rotate(-90 212.7 103.6)">5</text>
<text x="100.2" y="109.2">27</text>
<text x="100.2" y="111.2">29</text>
<text x="100.2" y="113.3">30</text>
<text x="103" y="109.6">D3</text>
<text x="103" y="111.7">D4</text>
<text x="103" y="113.7">D5</text>
<text x="135.5" y="110.4" transform="rotate(-90 135.5 110.4)">4</text>
<text x="72.5" y="119.6" transform="rotate(-90 72.5 119.6)">1</text>
<text x="100.2" y="115.3">31</text>
<text x="100.2" y="117.3">32</text>
<text x="100.7" y="119.3">1</text>
<text x="103" y="115.7">D6</text>
<text x="103" y="117.8">D7</text>
<text x="103" y="119.8">D8</text>
<text x="129.1" y="116.3">1</text>
<text x="131.5" y="116.7">VC</text>
<text x="135.9" y="114.1" transform="rotate(-90 135.9 114.1)">VCC</text>
<text x="138" y="116.8">OUT</text>
<text x="141.6" y="116.3">3</text>
<text x="66.1" y="121.4">6</text>
<text x="66.1" y="123.4">5</text>
<text x="66.1" y="125.4">2</text>
<text x="68.5" y="121.8">SHDN</text>
<text x="68.5" y="123.9">LDAC</text>
<text x="68.5" y="125.9">CS</text>
<text x="72.9" y="123.2" transform="rotate(-90 72.9 123.2)">VDD</text>
<text x="74.4" y="125.9">VOUT</text>
<text x="78.6" y="125.4">8</text>
<text x="100.2" y="125.4">17</text>
<text x="100.7" y="121.4">2</text>
<text x="100.7" y="123.4">3</text>
<text x="103" y="121.8">D9</text>
<text x="103" y="123.9">D10</text>
<text x="103" y="125.9">FTUNE</text>
<text x="108.5" y="125.7" transform="rotate(-90 108.5 125.7)">GND</text>
<text x="135.5" y="122.9" transform="rotate(-90 135.5 122.9)">2</text>
<text x="135.9" y="120.6" transform="rotate(-90 135.9 120.6)">GND</text>
<text x="66.1" y="127.5">4</text>
<text x="66.1" y="129.5">3</text>
<text x="68.5" y="127.9">SDI</text>
<text x="68.5" y="129.9">SCK</text>
<text x="72.9" y="129.7" transform="rotate(-90 72.9 129.7)">VSS</text>
<text x="108" y="128.8" transform="rotate(-90 108 128.8)">9*3</text>
<text x="72.5" y="132.1" transform="rotate(-90 72.5 132.1)">7</text>
<text x="141.9" y="136.6">19</text>
<text x="141.9" y="137.6">20</text>
<text x="144.7" y="137.1">RA0</text>
<text x="149.7" y="134.8" transform="rotate(-90 149.7 134.8)">28</text>
<text x="151.7" y="134.8" transform="rotate(-90 151.7 134.8)">7</text>
<text x="155.3" y="137.1">RC0</text>
<text x="158.9" y="136.6">32</text>
<text x="158.9" y="137.6">35</text>
<text x="115.2" y="142.7">2</text>
<text x="115.2" y="140.7">1</text>
<text x="141.9" y="138.6">21</text>
<text x="141.9" y="139.7">22</text>
<text x="141.9" y="140.7">23</text>
<text x="141.9" y="141.7">24</text>
<text x="141.9" y="142.7">31</text>
<text x="141.9" y="143.7">30</text>
<text x="144.7" y="138.1">RA1</text>
<text x="144.7" y="139.1">RA2</text>
<text x="144.7" y="140.1">RA3</text>
<text x="144.7" y="141.1">RA4</text>
<text x="144.7" y="142.1">RA5</text>
<text x="144.7" y="143.2">RA6</text>
<text x="150.1" y="138.4" transform="rotate(-90 150.1 138.4)">VDD</text>
<text x="152.2" y="138.4" transform="rotate(-90 152.2 138.4)">VDD</text>
<text x="155.3" y="138.1">RC1</text>
<text x="155.3" y="139.1">RC2</text>
<text x="155.3" y="140.1">RC3</text>
<text x="155.3" y="141.1">RC4</text>
<text x="155.3" y="142.1">RC5</text>
<text x="155.3" y="143.2">RC6</text>
<text x="158.9" y="138.6">36</text>
<text x="158.9" y="139.7">37</text>
<text x="158.9" y="140.7">42</text>
<text x="158.9" y="141.7">43</text>
<text x="158.9" y="142.7">44</text>
<text x="158.9" y="143.7">1</text>
<text x="115.2" y="144.7">3</text>
<text x="115.2" y="146.8">4</text>
<text x="115.2" y="148.8">5</text>
<text x="141.9" y="146.8">16</text>
<text x="141.9" y="147.8">17</text>
<text x="141.9" y="148.8">18</text>
<text x="144.7" y="144.2">RA7</text>
<text x="144.7" y="147.2">ICSPCLK/RB6</text>
<text x="144.7" y="148.2">ICSPDAT/RB7</text>
<text x="144.7" y="149.2">VPP/MCLR/RE3</text>
<text x="155.3" y="144.2">RC7</text>
<text x="155.3" y="146.2">RD0</text>
<text x="155.3" y="147.2">RD1</text>
<text x="155.3" y="148.2">RD2</text>
<text x="155.3" y="149.2">RD3</text>
<text x="158.9" y="145.8">38</text>
<text x="158.9" y="146.8">39</text>
<text x="158.9" y="147.8">40</text>
<text x="158.9" y="148.8">41</text>
<text x="158.9" y="149.8">2</text>
<text x="115.2" y="150.8">6</text>
<text x="141.9" y="153.9">10</text>
<text x="141.9" y="155.9">14</text>
<text x="141.9" y="154.9">11</text>
<text x="142.3" y="151.8">8</text>
<text x="142.3" y="152.9">9</text>
<text x="144.7" y="152.3">RB0</text>
<text x="144.7" y="153.3">RB1</text>
<text x="144.7" y="154.3">RB2</text>
<text x="144.7" y="155.3">RB3</text>
<text x="155.3" y="150.3">RD4</text>
<text x="155.3" y="151.3">RD5</text>
<text x="155.3" y="152.3">RD6</text>
<text x="155.3" y="153.3">RD7</text>
<text x="155.4" y="155.3">RE0</text>
<text x="158.9" y="150.8">3</text>
<text x="158.9" y="151.8">4</text>
<text x="158.9" y="152.9">5</text>
<text x="158.9" y="155.9">26</text>
<text x="158.9" y="154.9">25</text>
<text x="195.2" y="152.9">2</text>
<text x="195.2" y="150.8">1</text>
<text x="195.2" y="154.9">3</text>
<text x="141.9" y="156.9">15</text>
<text x="144.7" y="156.4">RB4</text>
<text x="144.7" y="157.4">RB5</text>
<text x="149.7" y="159.5" transform="rotate(-90 149.7 159.5)">6</text>
<text x="150.1" y="157.1" transform="rotate(-90 150.1 157.1)">VSS</text>
<text x="151.7" y="159.9" transform="rotate(-90 151.7 159.9)">29</text>
<text x="152.2" y="157.1" transform="rotate(-90 152.2 157.1)">VSS</text>
<text x="155.4" y="156.4">RE1</text>
<text x="155.4" y="157.4">RE2</text>
<text x="158.9" y="156.9">27</text>
</g>
<g font-size=".7" fill="#808080">
<text x="59.9" y="51.4">VCC1</text>
<text x="63" y="51.4">VCC1</text>
<text x="66" y="51.4">VCC1</text>
<text x="69.1" y="51.4">VCC1</text>
<text x="72.1" y="51.4">VCC1</text>
<text x="75.2" y="51.4">VCC1</text>
<text x="78.2" y="51.4">VCC1</text>
<text x="81.3" y="51.4">VCC1</text>
<text x="84.3" y="51.4">VCC1</text>
<text x="87.4" y="51.4">VCC1</text>
<text x="90.4" y="51.4">VCC1</text>
<text x="93.4" y="51.4">VCC1</text>
<text x="96.5" y="51.4">VCC1</text>
<text x="99.5" y="51.4">VCC1</text>
<text x="102.6" y="51.4">VCC1</text>
<text x="105.6" y="51.4">VCC1</text>
<text x="108.7" y="51.4">VCC1</text>
<text x="131" y="51.4">VCC2</text>
<text x="134.1" y="51.4">VCC2</text>
<text x="137.1" y="51.4">VCC2</text>
<text x="140.2" y="51.4">VCC2</text>
<text x="143.2" y="51.4">VCC2</text>
<text x="146.3" y="51.4">VCC2</text>
<text x="187.4" y="56.5">IC7</text>
<text x="192" y="58.6">VCC1</text>
<text x="197.1" y="58.6">VCC1</text>
<text x="213.8" y="56.5">IC12</text>
<text x="218.4" y="58.6">VCC2</text>
<text x="223.5" y="58.6">VCC2</text>
<text x="43.7" y="68.7">VCC1</text>
<text x="48.8" y="68.7">VCC1</text>
<text x="162.3" y="68.7">J2</text>
<text x="239.7" y="77.9">VCC2</text>
<text x="247.9" y="77.9">VCC2</text>
<text x="63" y="80.9">VCC1</text>
<text x="82.3" y="81.9">VCC1</text>
<text x="86.3" y="81.9">VCC1</text>
<text x="147.3" y="81.9">VCC1</text>
<text x="16.2" y="89">VCC1</text>
<text x="25.4" y="86">VCC1</text>
<text x="30.5" y="86">VCC1</text>
<text x="109.7" y="85">VCC1</text>
<text x="130" y="85">VCC1</text>
<text x="134.1" y="85">VCC1</text>
<text x="167.6" y="88">VCC1</text>
<text x="170.7" y="88">VCC1</text>
<text x="187.9" y="88">VCC1</text>
<text x="199.1" y="88">VCC1</text>
<text x="202.1" y="88">VCC1</text>
<text x="213.3" y="88">VCC1</text>
<text x="136.1" y="108.3">VCC2</text>
<text x="64" y="117.5">VCC2</text>
<text x="73.1" y="117.5">VCC2</text>
<text x="117.8" y="137.8">VCC2</text>
<text x="126" y="137.8">VCC2</text>
<text x="150.3" y="132.7">VCC2 VCC2</text>
<text x="160" y="134.7">PIC16F15376</text>
<text x="160" y="133.7">IC11</text>
<text x="112.6" y="139.3">ICSP</text>
<text x="113.5" y="138.3">J1</text>
<text x="196.6" y="148.9">HEADER_3PIN</text>
<text x="196.6" y="147.9">U$44</text>
</g>
</svg>
